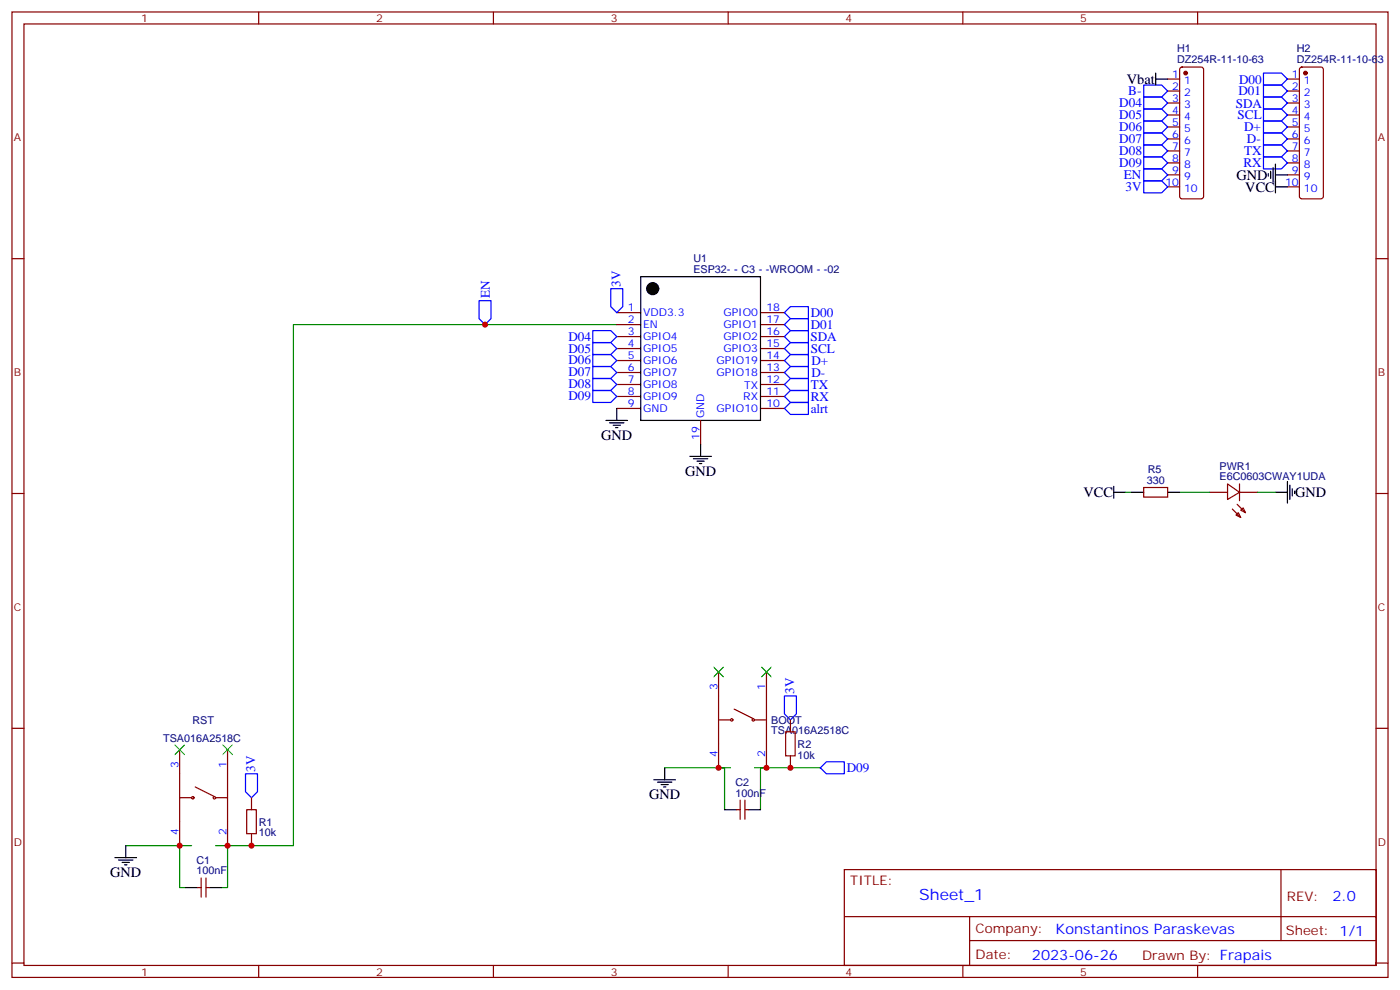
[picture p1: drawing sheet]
<svg xmlns="http://www.w3.org/2000/svg" width="412mm" height="292mm" viewBox="0 0 412 292" stroke-linecap="round" stroke-linejoin="round" font-family="sans-serif">
<g fill="none" stroke="#870000" stroke-width=".35">
<path d="M3.5 3.5h405.4v284.4h-405.4zM7.1 7.1h398.2v277.2h-398.2zM76.2 3.5v3.6M145.3 3.5v3.6M214.5 3.5v3.6M283.6 3.5v3.6M347.7 20l.5-.2h5.6l.5 .2 .2 .5v37.4l-.2 .5-.5 .2h-5.6l-.5-.3-.2-.4v-37.4zM352.8 3.5v3.6M383 20l.5-.2h5.6l.5 .2 .2 .5v37.4l-.2 .5-.5 .2h-5.6l-.5-.3-.2-.4v-37.4zM344 23.3h3.5M344 26.8h3.5M344 30.3h3.5"/>
<path d="M344 33.9h3.5M344 37.4h3.5M379.2 23.3h3.6M379.2 26.8h3.6M379.2 30.3h3.6M379.2 33.9h3.6M379.2 37.4h3.6M344 40.9h3.5M344 44.5h3.5M344 48h3.5M344 51.5h3.5M344 55h3.5"/>
<path d="M379.2 40.9h3.6M379.2 44.5h3.6M379.2 48h3.6M379.2 51.5h3.6M379.2 55h3.6M3.5 76.2h3.6M405.3 76.2h3.6M181.7 92.1h7M181.7 95.6h7M181.7 99.1h7M224 92.1h7.1M224 95.6h7.1"/>
<path d="M224 99.1h7.1M181.7 102.7h7M181.7 106.2h7M181.7 109.7h7M181.7 113.2h7M181.7 116.8h7M224 102.7h7.1M224 106.2h7.1M224 109.7h7.1M224 113.2h7.1M224 116.8h7.1M181.7 120.3h7"/>
<path d="M206.4 123.8v7.1M224 120.3h7.1M3.5 145.3h3.6M336.9 143.6h7.1v2.8h-7.1zM356.3 145h5.3M361.6 142.5l3.5 2.5-3.5 2.1zM363 149.9l2.5 2.5M364.1 151.7l.7-.7 .7 1.4zM364.4 148.5l2.5 2.5M365.1 145h5.3M365.1 142.5v5M365.5 150.3l.7-.7 .7 1.4z"/>
<path d="M405.3 145.3h3.6M211.7 197.9v28.2M225.8 197.9v28.2M3.5 214.5h3.6M211.7 212h3.5M216.3 208.8l5.6 2.9M222.2 212h3.6M232.8 212v3.5M405.3 214.5h3.6M52.9 234.9h3.5M52.9 220.8v28.3M57.5 231.8l5.6 2.8"/>
<path d="M63.5 234.9h3.5M67 220.8v28.3M74.1 234.9v3.6M217 238.5h1M218 235.7v5.6M219.4 235.7v5.6M219.4 238.5h1.1M232.8 222.6v3.5M59.3 258.6v5.6M60.7 258.6v5.6M74.1 245.5v3.6M248.7 256.1h156.6v28.2h-156.6z"/>
<path d="M377.3 256.1v20.9M58.2 261.4h1.1M60.7 261.4h1M248.7 270h156.5M285.6 277h119.6M285.6 270v14.1M3.5 283.6h3.6M76.2 284.3v3.6M145.3 284.3v3.6M214.5 284.3v3.6M283.6 284.3v3.6M352.8 284.3v3.6"/>
<path d="M405.3 283.6h3.6"/>
<circle cx="215.5" cy="212" r=".35"/>
<circle cx="221.9" cy="212" r=".35"/>
<circle cx="56.8" cy="235" r=".35"/>
<circle cx="63.1" cy="235" r=".35"/>
</g>
<path d="M181.7 95.6h-95.3v153.5h-19.4v12.3h-1.7M331.6 145h1.8M347.5 145h8.8M370.4 145h5.3M195.8 226.1h17.6v12.4M211.7 226.1h3.5M222.2 226.1h3.6M241.7 226.1h-17.7v12.4M37 249.1h15.9v12.3h1.8M52.9 249.1h3.5M63.5 249.1h3.5" fill="none" stroke="#008700" stroke-width=".35"/>
<g fill="none" stroke="#00f" stroke-width=".35">
<path d="M336.9 39.2h5.3l1.8 1.7-1.8 1.8h-5.3zM336.9 35.6h5.3l1.8 1.8-1.8 1.8h-5.3zM336.9 32.1h5.3l1.8 1.8-1.8 1.7h-5.3zM336.9 28.6h5.3l1.8 1.7-1.8 1.8h-5.3zM336.9 25h5.3l1.8 1.8-1.8 1.8h-5.3zM372.2 21.5h5.3l1.7 1.8-1.7 1.7h-5.3zM372.2 35.6h5.3l1.7 1.8-1.7 1.8h-5.3zM372.2 39.2h5.3l1.7 1.7-1.7 1.8h-5.3zM372.2 28.6h5.3l1.7 1.7-1.7 1.8h-5.3zM372.2 32.1h5.3l1.7 1.8-1.7 1.7h-5.3zM372.2 25h5.3l1.7 1.8-1.7 1.8h-5.3zM336.9 46.2h5.3l1.8 1.8-1.8 1.7h-5.3z"/>
<path d="M336.9 42.7h5.3l1.8 1.8-1.8 1.7h-5.3zM336.9 53.3h5.3l1.8 1.7-1.8 1.8h-5.3zM336.9 49.7h5.3l1.8 1.8-1.8 1.8h-5.3zM372.2 42.7h5.3l1.7 1.8-1.7 1.7h-5.3zM372.2 46.2h5.3l1.7 1.8-1.7 1.7h-5.3zM141.1 88.5h3.5v5.3l-1.7 1.8-1.8-1.8zM174.6 97.4h5.3l1.8 1.7-1.8 1.8h-5.3zM179.9 85h3.5v5.3l-1.7 1.8-1.8-1.8zM231.1 92.1l1.7-1.8h5.3v3.5h-5.3zM231.1 99.1l1.7-1.7h5.3v3.5h-5.3zM231.1 95.6l1.7-1.8h5.3v3.6h-5.3zM174.6 104.4h5.3l1.8 1.8-1.8 1.8h-5.3z"/>
<path d="M174.6 100.9h5.3l1.8 1.8-1.8 1.7h-5.3zM174.6 108h5.3l1.8 1.7-1.8 1.8h-5.3zM174.6 111.5h5.3l1.8 1.7-1.8 1.8h-5.3zM174.6 115h5.3l1.8 1.8-1.8 1.7h-5.3zM231.1 109.7l1.7-1.7h5.3v3.5h-5.3zM231.1 106.2l1.7-1.8h5.3v3.6h-5.3zM231.1 116.8l1.7-1.8h5.3v3.5h-5.3zM231.1 113.2l1.7-1.7h5.3v3.5h-5.3zM231.1 102.7l1.7-1.8h5.3v3.5h-5.3zM231.1 120.3l1.7-1.8h5.3v3.6h-5.3zM231.1 205h3.5v5.3l-1.8 1.7-1.7-1.7zM72.3 227.9h3.5v5.3l-1.7 1.7-1.8-1.7z"/>
<path d="M241.7 226.1l1.7-1.7h5.3v3.5h-5.3z"/>
</g>
<g fill="none" stroke="#000" stroke-width=".35">
<path d="M340.4 23.3h3.6M340.4 21.5v3.5M373.6 51.2v.7M374.3 50.4v2.2M375 49.4v4.2M375.7 51.5h3.5M375.7 48.3v8.5M375.7 55h3.5M188.7 81.5h35.3v42.3h-35.3zM178.5 123.8h6.4M179.6 124.5h4.2M180.6 125.2h2.1"/>
<path d="M181.3 125.9h.7M181.7 120.3v3.5M203.2 134.4h6.3M204.3 135.1h4.2M205.3 135.8h2.1M206 136.5h.7M206.4 130.9v3.5M328.1 145h3.5M328.1 143.2v3.6M333.4 145h3.5M344 145h3.5M375.7 145h3.5"/>
<path d="M379.2 141.8v6.4M379.9 142.9v4.2M380.6 143.9v2.2M381.4 144.6v.7M192.6 229.7h6.4M193.7 230.4h4.2M194.7 231.1h2.1M195.4 231.8h.7M195.8 226.1v3.6M213.4 238.5h3.6M220.5 238.5h3.5M33.9 252.6h6.3"/>
<path d="M34.9 253.3h4.3M36 254h2.1M36.7 254.7h.7M37 249.1v3.5M54.7 261.4h3.5M61.7 261.4h3.6"/>
</g>
<g fill="#870000" stroke="#870000" stroke-width=".35">
<circle cx="384.5" cy="21.5" r=".53"/>
<circle cx="349.2" cy="21.5" r=".53"/>
</g>
<circle cx="192.3" cy="85" r="1.76" fill="#000" stroke="#000" stroke-width=".35"/>
<path d="M231.4 215.5h2.8v7.1h-2.8zM72.7 238.5h2.8v7h-2.8z" fill="none" stroke="#a10000" stroke-width=".35"/>
<path d="M210.3 196.5l2.8 2.8M213.1 196.5l-2.8 2.8M224.4 196.5l2.8 2.8M227.2 196.5l-2.8 2.8M51.5 219.4l2.8 2.8M54.3 219.4l-2.8 2.8M65.6 219.4l2.8 2.8M68.4 219.4l-2.8 2.8" fill="none" stroke="#3c3" stroke-width=".35"/>
<g fill="#c00">
<circle cx="67" cy="249.1" r=".88"/>
<circle cx="52.9" cy="249.1" r=".88"/>
<circle cx="142.9" cy="95.6" r=".88"/>
<circle cx="211.7" cy="226.1" r=".88"/>
<circle cx="225.8" cy="226.1" r=".88"/>
<circle cx="74.1" cy="249.1" r=".88"/>
<circle cx="232.8" cy="226.1" r=".88"/>
</g>
<text font-size="4.6" fill="#00f" x="270.8" y="265.1">Sheet_1</text>
<g font-size="4.2">
<text x="332" y="24.7">Vbat</text>
<text x="364.2" y="52.9">GND</text>
<text x="366.8" y="56.4">VCC</text>
<text x="177.1" y="129.5">GND</text>
<text x="201.8" y="140.1">GND</text>
<text x="319.2" y="146.4">VCC</text>
<text x="381.5" y="146.4">GND</text>
<text x="191.2" y="235.3">GND</text>
<text x="32.5" y="258.2">GND</text>
</g>
<g font-size="4.2" fill="#00f">
<text x="392.5" y="265.4">2.0</text>
<text x="310.9" y="274.9">Konstantinos Paraskevas</text>
<text x="304" y="282.7">2023-06-26</text>
</g>
<g font-size="3.9" fill="#00f">
<text x="332.4" y="28.1">B-</text>
<text x="364.8" y="28.1">D01</text>
<text x="365" y="24.6">D00</text>
<text x="329.7" y="35">D05</text>
<text x="329.7" y="31.5">D04</text>
<text x="364" y="31.7">SDA</text>
<text x="364.6" y="35.2">SCL</text>
<text x="329.7" y="38.6">D06</text>
<text x="366.5" y="38.7">D+</text>
<text x="329.7" y="45.6">D08</text>
<text x="329.7" y="42.1">D07</text>
<text x="366.5" y="45.7">TX</text>
<text x="367.3" y="42.2">D-</text>
<text x="329.7" y="49.1">D09</text>
<text x="331.1" y="52.6">EN</text>
<text x="366.3" y="49.2">RX</text>
<text x="331.5" y="56.4">3V</text>
<text x="144.3" y="87.7" transform="rotate(-90 144.3 87.7)">EN</text>
<text x="182.8" y="84.4" transform="rotate(-90 182.8 84.4)">3V</text>
<text x="238.8" y="93.3">D00</text>
<text x="167.4" y="100.3">D04</text>
<text x="238.7" y="100.3">SDA</text>
<text x="238.8" y="96.8">D01</text>
<text x="167.4" y="107.4">D06</text>
<text x="167.4" y="103.8">D05</text>
<text x="238.8" y="103.9">SCL</text>
<text x="239" y="107.5">D+</text>
<text x="167.4" y="110.9">D07</text>
<text x="239" y="111">D-</text>
<text x="167.4" y="114.4">D08</text>
<text x="167.4" y="117.9">D09</text>
<text x="238.8" y="118">RX</text>
<text x="238.8" y="114.5">TX</text>
<text x="238.8" y="121.5">alrt</text>
<text x="234" y="204.3" transform="rotate(-90 234 204.3)">3V</text>
<text x="75.2" y="227.3" transform="rotate(-90 75.2 227.3)">3V</text>
<text x="249.4" y="227.5">D09</text>
</g>
<g font-size="3.9" fill="#800">
<text x="250.5" y="260.7">TITLE:</text>
<text x="379.1" y="265.4">REV:</text>
<text x="287.4" y="274.9">Company:</text>
<text x="378.7" y="275.5">Sheet: 1/1</text>
<text x="287.4" y="282.6">Date:</text>
<text x="336.4" y="282.7">Drawn By: Frapais</text>
</g>
<g font-size="3.2" fill="#800">
<text x="41.6" y="6.5">1</text>
<text x="110.8" y="6.5">2</text>
<text x="179.9" y="6.5">3</text>
<text x="249.1" y="6.5">4</text>
<text x="318.2" y="6.5">5</text>
<text x="4.1" y="41.6">A</text>
<text x="405.9" y="41.6">A</text>
<text x="4.1" y="110.8">B</text>
<text x="405.9" y="110.8">B</text>
<text x="4.1" y="179.9">C</text>
<text x="405.9" y="179.9">C</text>
<text x="4.1" y="249.1">D</text>
<text x="405.9" y="249.1">D</text>
<text x="41.6" y="287.3">1</text>
<text x="110.8" y="287.3">2</text>
<text x="179.9" y="287.3">3</text>
<text x="249.1" y="287.3">4</text>
<text x="318.2" y="287.3">5</text>
</g>
<g font-size="3.2" fill="#000080">
<text x="346.7" y="15.4">H1</text>
<text x="382" y="15.4">H2</text>
<text x="346.7" y="18.6">DZ254R-11-10-63</text>
<text x="382" y="18.6">DZ254R-11-10-63</text>
<text x="204.3" y="77.3">U1</text>
<text x="204.3" y="80.4">ESP32-</text>
<text x="218.4" y="80.4">C3</text>
<text x="225.6" y="80.4">-WROOM</text>
<text x="242.7" y="80.4">-02</text>
<text x="337.8" y="142.5">330</text>
<text x="338.1" y="139.2">R5</text>
<text x="359.2" y="141.5">E6C0603CWAY1UDA</text>
<text x="359.2" y="138.3">PWR1</text>
<text x="56.7" y="213.1">RST</text>
<text x="227.2" y="213.1">BOOT</text>
<text x="48.1" y="218.4">TSA016A2518C</text>
<text x="227.2" y="216.3">TSA016A2518C</text>
<text x="234.9" y="220.2">R2</text>
<text x="234.9" y="223.4">10k</text>
<text x="216.6" y="231.4">C2</text>
<text x="216.6" y="234.6">100nF</text>
<text x="76.2" y="243.2">R1</text>
<text x="76.2" y="246.3">10k</text>
<text x="57.9" y="257.5">100nF</text>
<text x="57.9" y="254.4">C1</text>
</g>
<g font-size="3.2" fill="#00f">
<text x="345.3" y="22.9">1</text>
<text x="380.6" y="22.9">1</text>
<text x="345.3" y="26.5">2</text>
<text x="345.3" y="30">3</text>
<text x="348.8" y="24.7">1</text>
<text x="348.8" y="28.2">2</text>
<text x="380.6" y="26.5">2</text>
<text x="380.6" y="30">3</text>
<text x="384.1" y="24.7">1</text>
<text x="384.1" y="28.2">2</text>
<text x="345.3" y="33.5">4</text>
<text x="348.8" y="31.8">3</text>
<text x="348.8" y="35.3">4</text>
<text x="380.6" y="33.5">4</text>
<text x="384.1" y="31.8">3</text>
<text x="384.1" y="35.3">4</text>
<text x="345.3" y="37">5</text>
<text x="345.3" y="40.6">6</text>
<text x="348.8" y="38.8">5</text>
<text x="380.6" y="37">5</text>
<text x="380.6" y="40.6">6</text>
<text x="384.1" y="38.8">5</text>
<text x="345.3" y="44.1">7</text>
<text x="345.3" y="47.6">8</text>
<text x="348.8" y="42.3">6</text>
<text x="348.8" y="45.9">7</text>
<text x="380.6" y="44.1">7</text>
<text x="380.6" y="47.6">8</text>
<text x="384.1" y="42.3">6</text>
<text x="384.1" y="45.9">7</text>
<text x="345.3" y="51.2">9</text>
<text x="348.8" y="49.4">8</text>
<text x="348.8" y="52.9">9</text>
<text x="380.6" y="51.2">9</text>
<text x="384.1" y="49.4">8</text>
<text x="384.1" y="52.9">9</text>
<text x="343.3" y="54.7">10</text>
<text x="348.8" y="56.4">10</text>
<text x="378.6" y="54.7">10</text>
<text x="384.1" y="56.4">10</text>
<text x="185" y="91.7">1</text>
<text x="185" y="95.2">2</text>
<text x="189.4" y="93.1">VDD3.3</text>
<text x="213.1" y="93.1">GPIO0</text>
<text x="225.8" y="95.2">17</text>
<text x="225.8" y="91.7">18</text>
<text x="185" y="98.8">3</text>
<text x="189.4" y="96.7">EN</text>
<text x="189.4" y="100.2">GPIO4</text>
<text x="213.1" y="100.2">GPIO2</text>
<text x="213.1" y="96.7">GPIO1</text>
<text x="225.8" y="98.8">16</text>
<text x="185" y="102.3">4</text>
<text x="185" y="105.8">5</text>
<text x="189.4" y="103.7">GPIO5</text>
<text x="189.4" y="107.2">GPIO6</text>
<text x="211.1" y="107.2">GPIO19</text>
<text x="213.1" y="103.7">GPIO3</text>
<text x="225.8" y="105.8">14</text>
<text x="225.8" y="102.3">15</text>
<text x="185" y="109.4">6</text>
<text x="185" y="112.9">7</text>
<text x="189.4" y="110.8">GPIO7</text>
<text x="211.1" y="110.8">GPIO18</text>
<text x="225.8" y="112.9">12</text>
<text x="225.8" y="109.4">13</text>
<text x="185" y="116.4">8</text>
<text x="185" y="119.9">9</text>
<text x="189.4" y="114.3">GPIO8</text>
<text x="189.4" y="117.8">GPIO9</text>
<text x="218.9" y="117.8">RX</text>
<text x="219.2" y="114.7">TX</text>
<text x="225.8" y="119.9">10</text>
<text x="225.8" y="116.4">11</text>
<text x="189.4" y="121.4">GND</text>
<text x="207.4" y="123.1" transform="rotate(-90 207.4 123.1)">GND</text>
<text x="211.1" y="121.4">GPIO10</text>
<text x="206" y="129.6" transform="rotate(-90 206 129.6)">19</text>
<text x="211.3" y="203.2" transform="rotate(-90 211.3 203.2)">3</text>
<text x="225.4" y="203.2" transform="rotate(-90 225.4 203.2)">1</text>
<text x="52.6" y="226.1" transform="rotate(-90 52.6 226.1)">3</text>
<text x="66.7" y="226.1" transform="rotate(-90 66.7 226.1)">1</text>
<text x="211.3" y="222.9" transform="rotate(-90 211.3 222.9)">4</text>
<text x="225.4" y="222.9" transform="rotate(-90 225.4 222.9)">2</text>
<text x="52.6" y="245.8" transform="rotate(-90 52.6 245.8)">4</text>
<text x="66.7" y="245.8" transform="rotate(-90 66.7 245.8)">2</text>
</g>
</svg>
